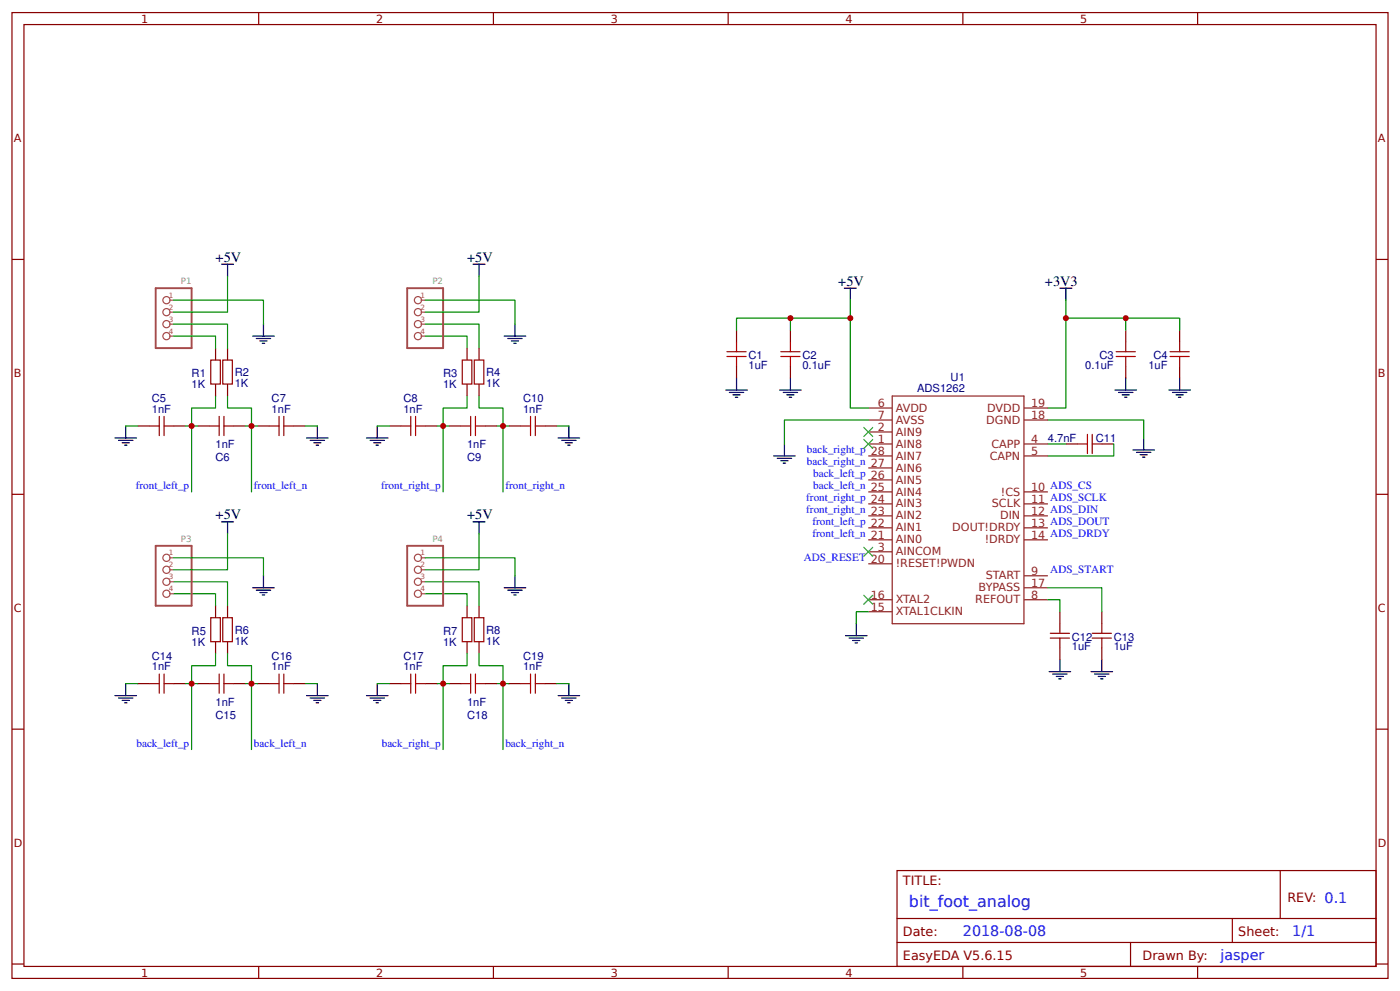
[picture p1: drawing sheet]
<svg xmlns="http://www.w3.org/2000/svg" width="309mm" height="219mm" viewBox="0 0 309 219" stroke-linecap="round" stroke-linejoin="round" font-family="sans-serif">
<g fill="none" stroke="#800" stroke-width=".26">
<path d="M2.6 2.8h304.1v213.2h-304.1zM5.3 5.4h298.7v208h-298.7zM57.1 2.8v2.6M109 2.8v2.6M160.9 2.8v2.6M212.7 2.8v2.6M264.6 2.8v2.6M2.6 57.3h2.7M304 57.3h2.7M47.6 76.9v2.6M50.3 76.9v2.6M103.2 76.9v2.6"/>
<path d="M105.8 76.9v2.6M162.7 72.9v2.6M174.6 72.9v2.6M248.7 72.9v2.6M260.6 72.9v2.6M30.4 94.1h2.7M38.4 94.1h2.6M43.7 94.1h2.6M47.6 84.8v2.6M50.3 84.8v2.6M51.6 94.1h2.6M56.9 94.1h2.6"/>
<path d="M64.8 94.1h2.7M86 94.1h2.6M93.9 94.1h2.7M99.2 94.1h2.7M103.2 84.8v2.6M105.8 84.8v2.6M107.2 94.1h2.6M112.4 94.1h2.7M120.4 94.1h2.6M162.7 80.8v2.7M174.6 80.8v2.7M235.5 98h2.6"/>
<path d="M243.4 98h2.7M248.7 80.8v2.7M260.6 80.8v2.7M2.6 109.1h2.7M304 109.1h2.7M47.6 133.7v2.7M50.3 133.7v2.7M103.2 133.7v2.7M105.8 133.7v2.7M234.2 135.1v2.6M243.4 135.1v2.6M30.4 150.9h2.7"/>
<path d="M38.4 150.9h2.6M43.7 150.9h2.6M47.6 141.7v2.6M50.3 141.7v2.6M51.6 150.9h2.6M56.9 150.9h2.6M64.8 150.9h2.7M86 150.9h2.6M93.9 150.9h2.7M99.2 150.9h2.7M103.2 141.7v2.6M105.8 141.7v2.6"/>
<path d="M107.2 150.9h2.6M112.4 150.9h2.7M120.4 150.9h2.6M234.2 143v2.7M243.4 143v2.7M2.6 161h2.7M304 161h2.7M198.2 192.2h105.8v21.2h-105.8zM282.8 192.2v10.6M2.6 212.9h2.7M57.1 213.4v2.6M109 213.4v2.6"/>
<path d="M160.9 213.4v2.6M198.2 202.8h105.8M198.2 208.1h105.8M212.7 213.4v2.6M249.8 208.1v5.3M264.6 213.4v2.6M272.3 202.8v5.3M304 212.9h2.7"/>
</g>
<path d="M34.4 63.6h7.9v13.3h-7.9zM90 63.6h7.9v13.3h-7.9zM34.4 120.5h7.9v13.2h-7.9zM90 120.5h7.9v13.2h-7.9z" fill="none" stroke="#a54b4b" stroke-width=".42"/>
<g fill="none" stroke="#a54b4b" stroke-width=".26">
<path d="M37.3 66.3h1.1M37.3 68.9h1.1M37.3 71.6h1.1M37.3 74.2h1.1M92.9 66.3h1M92.9 68.9h1M92.9 71.6h1M92.9 74.2h1M37.3 123.2h1.1M37.3 125.8h1.1M37.3 128.5h1.1M37.3 131.1h1.1"/>
<path d="M92.9 123.2h1M92.9 125.8h1M92.9 128.5h1M92.9 131.1h1"/>
<circle cx="36.8" cy="74.2" r=".79"/>
<circle cx="36.8" cy="66.3" r=".79"/>
<circle cx="36.8" cy="68.9" r=".79"/>
<circle cx="36.8" cy="71.6" r=".79"/>
<circle cx="92.3" cy="74.2" r=".79"/>
<circle cx="92.3" cy="71.6" r=".79"/>
<circle cx="92.3" cy="68.9" r=".79"/>
<circle cx="92.3" cy="66.3" r=".79"/>
<circle cx="36.8" cy="131.1" r=".79"/>
<circle cx="36.8" cy="128.5" r=".79"/>
<circle cx="36.8" cy="123.2" r=".79"/>
<circle cx="36.8" cy="125.8" r=".79"/>
<circle cx="92.3" cy="123.2" r=".79"/>
<circle cx="92.3" cy="131.1" r=".79"/>
<circle cx="92.3" cy="128.5" r=".79"/>
<circle cx="92.3" cy="125.8" r=".79"/>
</g>
<g fill="none" stroke="#a00000" stroke-width=".26">
<path d="M46.6 79.5h2.1v5.3h-2.1zM49.2 79.5h2.1v5.3h-2.1zM102.1 79.5h2.1v5.3h-2.1zM104.8 79.5h2.1v5.3h-2.1zM160.6 77.7h4.2M160.6 78.7h4.2M162.7 75.5v2.2M162.7 78.7v2.1M172.5 77.7h4.2M172.5 78.7h4.2M174.6 75.5v2.2M174.6 78.7v2.1"/>
<path d="M246.6 77.7h4.2M246.6 78.7h4.2M248.7 75.5v2.2M248.7 78.7v2.1M258.5 77.7h4.2M258.5 78.7h4.2M260.6 75.5v2.2M260.6 78.7v2.1M33.1 94.1h2.1M35.2 91.9v4.3M36.2 94.1h2.2M36.2 91.9v4.3"/>
<path d="M46.3 94.1h2.1M48.4 91.9v4.3M49.5 94.1h2.1M49.5 91.9v4.3M59.5 94.1h2.1M61.6 91.9v4.3M62.7 94.1h2.1M62.7 91.9v4.3M88.6 94.1h2.2M90.8 91.9v4.3M91.8 94.1h2.1M91.8 91.9v4.3"/>
<path d="M101.9 94.1h2.1M104 91.9v4.3M105 94.1h2.2M105 91.9v4.3M115.1 94.1h2.1M117.2 91.9v4.3M118.3 94.1h2.1M118.3 91.9v4.3M238.1 98h2.1M240.2 95.9v4.2M241.3 95.9v4.2M241.3 98h2.1"/>
<path d="M46.6 136.4h2.1v5.3h-2.1zM49.2 136.4h2.1v5.3h-2.1zM102.1 136.4h2.1v5.3h-2.1zM104.8 136.4h2.1v5.3h-2.1zM232 139.8h4.3M234.2 137.7v2.1M241.3 139.8h4.2M243.4 137.7v2.1M33.1 150.9h2.1M35.2 148.8v4.3M36.2 148.8v4.3M36.2 150.9h2.2"/>
<path d="M46.3 150.9h2.1M48.4 148.8v4.3M49.5 148.8v4.3M49.5 150.9h2.1M59.5 150.9h2.1M61.6 148.8v4.3M62.7 148.8v4.3M62.7 150.9h2.1M88.6 150.9h2.2M90.8 148.8v4.3M91.8 148.8v4.3M91.8 150.9h2.1"/>
<path d="M101.9 150.9h2.1M104 148.8v4.3M105 148.8v4.3M105 150.9h2.2M115.1 150.9h2.1M117.2 148.8v4.3M118.3 148.8v4.3M118.3 150.9h2.1M232 140.9h4.3M234.2 140.9v2.1M241.3 140.9h4.2M243.4 140.9v2.1"/>
</g>
<g fill="none" stroke="#080" stroke-width=".26">
<path d="M38.4 71.6h11.9v5.3M38.4 74.2h9.2v2.7M38.4 66.3h19.8v5.3M50.3 61v7.9h-11.9M93.9 71.6h11.9v5.3M93.9 74.2h9.3v2.7M93.9 66.3h19.9v5.3M105.8 61v7.9h-11.9M174.6 70.2h-11.9v2.7M187.9 66.3v23.8h3.9M187.9 70.2h-13.3v2.7M235.5 66.3v23.8h-4"/>
<path d="M235.5 70.2h13.2v2.7M248.7 70.2h11.9v2.7M27.8 94.1h2.6M41 94.1h1.3v14.5M47.6 87.4v2.7h-5.3v4h1.4M50.3 87.4v2.7h5.3v4h-1.4M56.9 94.1h-1.3v14.5M67.5 94.1h2.6M83.3 94.1h2.7M96.6 94.1h1.3v14.5M103.2 87.4v2.7h-5.3v4h1.3M105.8 87.4v2.7h5.3v4h-1.3"/>
<path d="M112.4 94.1h-1.3v14.5M123 94.1h2.7M191.8 92.7h-18.5v5.3M231.5 92.7h21.2v4M231.5 98h4M246.1 98v2.7h-14.6M50.3 117.9v7.9h-11.9M105.8 117.9v7.9h-11.9M38.4 128.5h11.9v5.2M38.4 131.1h9.2v2.6M38.4 123.2h19.8v3.9M93.9 128.5h11.9v5.2"/>
<path d="M93.9 131.1h9.3v2.6M93.9 123.2h19.9v3.9M191.8 135.1h-2.6v2.6M231.5 132.4h2.7v2.7M231.5 129.8h11.9v5.3M27.8 150.9h2.6M41 150.9h1.3v14.6M47.6 144.3v2.7h-5.3v3.9h1.4M50.3 144.3v2.7h5.3v3.9h-1.4M56.9 150.9h-1.3v14.6M67.5 150.9h2.6M83.3 150.9h2.7"/>
<path d="M96.6 150.9h1.3v14.6M103.2 144.3v2.7h-5.3v3.9h1.3M105.8 144.3v2.7h5.3v3.9h-1.3M112.4 150.9h-1.3v14.6M123 150.9h2.7"/>
</g>
<g fill="none" stroke="#000" stroke-width=".26">
<path d="M48.9 58.3h2.7M50.3 58.3v2.7M104.5 58.3h2.7M105.8 58.3v2.7M55.8 74.2h4.8M56.6 74.7h3.2M57.4 75.3h1.6M57.9 75.8h.6M58.2 71.6v2.6M111.4 74.2h4.8M112.2 74.7h3.2M113 75.3h1.6"/>
<path d="M113.5 75.8h.5M113.8 71.6v2.6M186.5 63.6h2.7M187.9 63.6v2.7M234.2 63.6h2.6M235.5 63.6v2.7M25.4 96.7h4.8M26.2 97.2h3.2M27 97.8h1.6M27.5 98.3h.5M27.8 94.1v2.6M67.7 96.7h4.8"/>
<path d="M68.5 97.2h3.2M69.3 97.8h1.6M69.8 98.3h.6M70.1 94.1v2.6M81 96.7h4.7M81.8 97.2h3.1M82.5 97.8h1.6M83.1 98.3h.5M83.3 94.1v2.6M123.3 96.7h4.8M124.1 97.2h3.2M124.9 97.8h1.6"/>
<path d="M125.4 98.3h.5M125.7 94.1v2.6M160.3 86.1h4.8M161.1 86.7h3.2M161.9 87.2h1.6M162.5 87.7h.5M162.7 83.5v2.6M172.2 86.1h4.8M173 86.7h3.2M173.3 98v2.7M173.8 87.2h1.6M174.4 87.7h.5"/>
<path d="M174.6 83.5v2.6M246.3 86.1h4.8M247.1 86.7h3.2M247.9 87.2h1.6M248.4 87.7h.6M248.7 83.5v2.6M250.3 99.4h4.8M251.1 99.9h3.2M252.7 96.7v2.7M258.2 86.1h4.8M259 86.7h3.2M259.8 87.2h1.6"/>
<path d="M260.3 87.7h.6M260.6 83.5v2.6M48.9 115.2h2.7M50.3 115.2v2.7M104.5 115.2h2.7M105.8 115.2v2.7M170.9 100.7h4.8M171.7 101.2h3.2M172.5 101.7h1.6M173 102.3h.6M251.9 100.4h1.6M252.4 100.9h.5"/>
<path d="M55.8 129.8h4.8M56.6 130.3h3.2M57.4 130.8h1.6M57.9 131.4h.6M58.2 127.1v2.7M111.4 129.8h4.8M112.2 130.3h3.2M113 130.8h1.6M113.5 131.4h.5M113.8 127.1v2.7M189.2 137.7v2.7M25.4 153.6h4.8"/>
<path d="M26.2 154.1h3.2M27 154.6h1.6M27.5 155.2h.5M27.8 150.9v2.7M67.7 153.6h4.8M68.5 154.1h3.2M69.3 154.6h1.6M69.8 155.2h.6M70.1 150.9v2.7M81 153.6h4.7M81.8 154.1h3.1M82.5 154.6h1.6"/>
<path d="M83.1 155.2h.5M83.3 150.9v2.7M123.3 153.6h4.8M124.1 154.1h3.2M124.9 154.6h1.6M125.4 155.2h.5M125.7 150.9v2.7M186.8 140.4h4.8M187.6 140.9h3.2M188.4 141.4h1.6M188.9 141.9h.5M231.8 148.3h4.7"/>
<path d="M232.6 148.8h3.1M233.4 149.4h1.5M233.9 149.9h.5M234.2 145.7v2.6M241 148.3h4.8M241.8 148.8h3.2M242.6 149.4h1.6M243.2 149.9h.5M243.4 145.7v2.6"/>
</g>
<g fill="none" stroke="#8d2323" stroke-width=".26">
<path d="M191.8 98h5.3M191.8 95.4h5.3M191.8 90.1h5.3M191.8 92.7h5.3M197.1 87.4h29.1v50.3h-29.1zM226.2 98h5.3M226.2 90.1h5.3M226.2 92.7h5.3M191.8 100.7h5.3M191.8 108.6h5.3M191.8 111.3h5.3M191.8 113.9h5.3"/>
<path d="M191.8 116.5h5.3M191.8 119.2h5.3M191.8 106h5.3M191.8 103.3h5.3M226.2 100.7h5.3M226.2 108.6h5.3M226.2 111.3h5.3M226.2 113.9h5.3M226.2 116.5h5.3M226.2 119.2h5.3M191.8 121.8h5.3M191.8 132.4h5.3"/>
<path d="M191.8 135.1h5.3M191.8 124.5h5.3M226.2 132.4h5.3M226.2 127.1h5.3M226.2 129.8h5.3"/>
</g>
<g fill="#000" stroke="#3c3" stroke-width=".26">
<path d="M190.8 94.3l2.1 2.1zM192.9 94.3l-2.1 2.1z"/>
<path d="M190.8 97l2.1 2.1zM192.9 97l-2.1 2.1z"/>
<path d="M190.8 131.4l2.1 2.1zM192.9 131.4l-2.1 2.1z"/>
<path d="M190.8 120.8l2.1 2.1zM192.9 120.8l-2.1 2.1z"/>
</g>
<g fill="#c00">
<circle cx="235.5" cy="70.2" r=".66"/>
<circle cx="248.7" cy="70.2" r=".66"/>
<circle cx="174.6" cy="70.2" r=".66"/>
<circle cx="97.9" cy="94.1" r=".66"/>
<circle cx="111.1" cy="94.1" r=".66"/>
<circle cx="55.6" cy="94.1" r=".66"/>
<circle cx="42.3" cy="94.1" r=".66"/>
<circle cx="42.3" cy="150.9" r=".66"/>
<circle cx="55.6" cy="150.9" r=".66"/>
<circle cx="111.1" cy="150.9" r=".66"/>
<circle cx="97.9" cy="150.9" r=".66"/>
<circle cx="187.9" cy="70.2" r=".66"/>
</g>
<text font-size="3.5" fill="#00f" x="200.8" y="200.2">bit_foot_analog</text>
<g font-size="3.2">
<text x="47.6" y="57.8">+5V</text>
<text x="103.2" y="57.8">+5V</text>
<text x="185.2" y="63.1">+5V</text>
<text x="230.9" y="63.1">+3V3</text>
<text x="47.6" y="114.7">+5V</text>
<text x="103.2" y="114.7">+5V</text>
</g>
<g font-size="3.2" fill="#00f">
<text x="212.7" y="206.8">2018-08-08</text>
<text x="285.5" y="206.8">1/1</text>
<text x="269.6" y="212.1">jasper</text>
</g>
<g font-size="2.8" fill="#800">
<text x="199.5" y="195.4">TITLE:</text>
<text x="284.4" y="199.1">REV: 0.1</text>
<text x="199.5" y="206.8">Date:</text>
<text x="273.6" y="206.8">Sheet:</text>
<text x="199.5" y="212.1">EasyEDA V5.6.15</text>
<text x="252.4" y="212.1">Drawn By:</text>
</g>
<g font-size="2.5" fill="#800">
<text x="31.2" y="5">1</text>
<text x="83.1" y="5">2</text>
<text x="134.9" y="5">3</text>
<text x="186.8" y="5">4</text>
<text x="238.7" y="5">5</text>
<text x="3" y="31.4">A</text>
<text x="304.4" y="31.4">A</text>
<text x="3" y="83.2">B</text>
<text x="304.4" y="83.2">B</text>
<text x="3" y="135.1">C</text>
<text x="304.4" y="135.1">C</text>
<text x="3" y="186.9">D</text>
<text x="304.4" y="186.9">D</text>
<text x="31.2" y="215.6">1</text>
<text x="83.1" y="215.6">2</text>
<text x="134.9" y="215.6">3</text>
<text x="186.8" y="215.6">4</text>
<text x="238.7" y="215.6">5</text>
</g>
<g font-size="2.5" fill="#000080">
<text x="42.3" y="83.3">R1</text>
<text x="51.9" y="83">R2</text>
<text x="97.9" y="83.3">R3</text>
<text x="107.4" y="83">R4</text>
<text x="165.4" y="81.4">1uF</text>
<text x="165.4" y="79.3">C1</text>
<text x="177.3" y="81.4">0.1uF</text>
<text x="177.3" y="79.3">C2</text>
<text x="239.7" y="81.4">0.1uF</text>
<text x="242.9" y="79.3">C3</text>
<text x="253.7" y="81.4">1uF</text>
<text x="254.8" y="79.3">C4</text>
<text x="33.5" y="88.7">C5</text>
<text x="42.3" y="85.7">1K</text>
<text x="51.9" y="85.4">1K</text>
<text x="60" y="88.7">C7</text>
<text x="89.1" y="88.7">C8</text>
<text x="97.9" y="85.7">1K</text>
<text x="107.4" y="85.4">1K</text>
<text x="115.6" y="88.7">C10</text>
<text x="202.6" y="86.7">ADS1262</text>
<text x="210" y="84.2">U1</text>
<text x="33.5" y="91.1">1nF</text>
<text x="60" y="91.1">1nF</text>
<text x="89.1" y="91.1">1nF</text>
<text x="115.6" y="91.1">1nF</text>
<text x="47.6" y="98.9">1nF</text>
<text x="47.6" y="101.8">C6</text>
<text x="103.2" y="98.9">1nF</text>
<text x="103.2" y="101.8">C9</text>
<text x="231.5" y="97.6">4.7nF</text>
<text x="242.1" y="97.6">C11</text>
<text x="42.3" y="142.6">1K</text>
<text x="42.3" y="140.2">R5</text>
<text x="51.9" y="142.3">1K</text>
<text x="51.9" y="139.9">R6</text>
<text x="97.9" y="142.6">1K</text>
<text x="97.9" y="140.2">R7</text>
<text x="107.4" y="142.3">1K</text>
<text x="107.4" y="139.9">R8</text>
<text x="236.8" y="143.6">1uF</text>
<text x="236.8" y="141.5">C12</text>
<text x="246.1" y="143.6">1uF</text>
<text x="246.1" y="141.5">C13</text>
<text x="33.5" y="148">1nF</text>
<text x="33.5" y="145.6">C14</text>
<text x="60" y="148">1nF</text>
<text x="60" y="145.6">C16</text>
<text x="89.1" y="148">1nF</text>
<text x="89.1" y="145.6">C17</text>
<text x="115.6" y="148">1nF</text>
<text x="115.6" y="145.6">C19</text>
<text x="47.6" y="155.8">1nF</text>
<text x="103.2" y="155.8">1nF</text>
<text x="47.6" y="158.7">C15</text>
<text x="103.2" y="158.7">C18</text>
</g>
<g font-size="2.5" fill="#8d2323">
<text x="194" y="89.8">6</text>
<text x="227.8" y="89.8">19</text>
<text x="194" y="95.1">2</text>
<text x="194" y="92.5">7</text>
<text x="197.9" y="90.9">AVDD</text>
<text x="197.9" y="93.5">AVSS</text>
<text x="217.9" y="93.5">DGND</text>
<text x="218.1" y="90.9">DVDD</text>
<text x="227.8" y="92.5">18</text>
<text x="194" y="97.8">1</text>
<text x="197.9" y="98.8">AIN8</text>
<text x="197.9" y="96.2">AIN9</text>
<text x="197.9" y="101.5">AIN7</text>
<text x="218.7" y="101.5">CAPN</text>
<text x="219" y="98.8">CAPP</text>
<text x="227.8" y="97.8">4</text>
<text x="227.8" y="100.4">5</text>
<text x="197.9" y="106.8">AIN5</text>
<text x="197.9" y="104.1">AIN6</text>
<text x="197.9" y="112.1">AIN3</text>
<text x="197.9" y="109.4">AIN4</text>
<text x="219.1" y="112.1">SCLK</text>
<text x="221.1" y="109.4">!CS</text>
<text x="227.8" y="108.3">10 ADS_CS</text>
<text x="227.8" y="111">11 ADS_SCLK</text>
<text x="227.8" y="113.6">12 ADS_DIN</text>
<text x="197.9" y="120">AIN0</text>
<text x="197.9" y="117.3">AIN1</text>
<text x="197.9" y="114.7">AIN2</text>
<text x="210.4" y="117.3">DOUT!DRDY</text>
<text x="217.5" y="120">!DRDY</text>
<text x="220.9" y="114.7">DIN</text>
<text x="227.8" y="116.3">13 ADS_DOUT</text>
<text x="227.8" y="118.9">14 ADS_DRDY</text>
<text x="194" y="121.6">3</text>
<text x="197.9" y="122.6">AINCOM</text>
<text x="197.9" y="125.3">!RESET!PWDN</text>
<text x="216.2" y="130.6">BYPASS</text>
<text x="217.8" y="127.9">START</text>
<text x="227.8" y="126.9">9</text>
<text x="227.8" y="129.5">17</text>
<text x="192.4" y="134.8">15</text>
<text x="192.4" y="132.2">16</text>
<text x="197.9" y="135.9">XTAL1CLKIN</text>
<text x="197.9" y="133.2">XTAL2</text>
<text x="215.5" y="133.2">REFOUT</text>
<text x="227.8" y="132.2">8</text>
</g>
<g font-size="2.5" fill="#00f">
<text x="178.3" y="100">back_right_p 28</text>
<text x="30" y="107.9">front_left_p</text>
<text x="56.1" y="107.9">front_left_n</text>
<text x="84.2" y="107.9">front_right_p</text>
<text x="111.7" y="107.9">front_right_n</text>
<text x="178.3" y="102.7">back_right_n 27</text>
<text x="179.6" y="105.3">back_left_p 26</text>
<text x="179.6" y="107.9">back_left_n 25</text>
<text x="178.1" y="110.6">front_right_p 24</text>
<text x="178.1" y="113.2">front_right_n 23</text>
<text x="179.5" y="115.9">front_left_p 22</text>
<text x="179.5" y="118.5">front_left_n 21</text>
<text x="177.6" y="123.8">ADS_RESET 20</text>
<text x="232" y="126.5">ADS_START</text>
<text x="30.2" y="164.8">back_left_p</text>
<text x="56.1" y="164.8">back_left_n</text>
<text x="84.3" y="164.8">back_right_p</text>
<text x="111.7" y="164.8">back_right_n</text>
</g>
<g font-size="1.9" fill="#838383">
<text x="40" y="62.8">P1</text>
<text x="95.5" y="62.8">P2</text>
<text x="40" y="119.7">P3</text>
<text x="95.5" y="119.7">P4</text>
</g>
<g font-size="1.6" fill="#a54b4b">
<text x="37.3" y="65.8">1</text>
<text x="92.9" y="65.8">1</text>
<text x="37.3" y="68.4">2</text>
<text x="37.3" y="71">3</text>
<text x="92.9" y="68.4">2</text>
<text x="92.9" y="71">3</text>
<text x="37.3" y="73.7">4</text>
<text x="92.9" y="73.7">4</text>
<text x="37.3" y="122.6">1</text>
<text x="37.3" y="125.3">2</text>
<text x="92.9" y="122.6">1</text>
<text x="92.9" y="125.3">2</text>
<text x="37.3" y="127.9">3</text>
<text x="37.3" y="130.6">4</text>
<text x="92.9" y="127.9">3</text>
<text x="92.9" y="130.6">4</text>
</g>
</svg>
